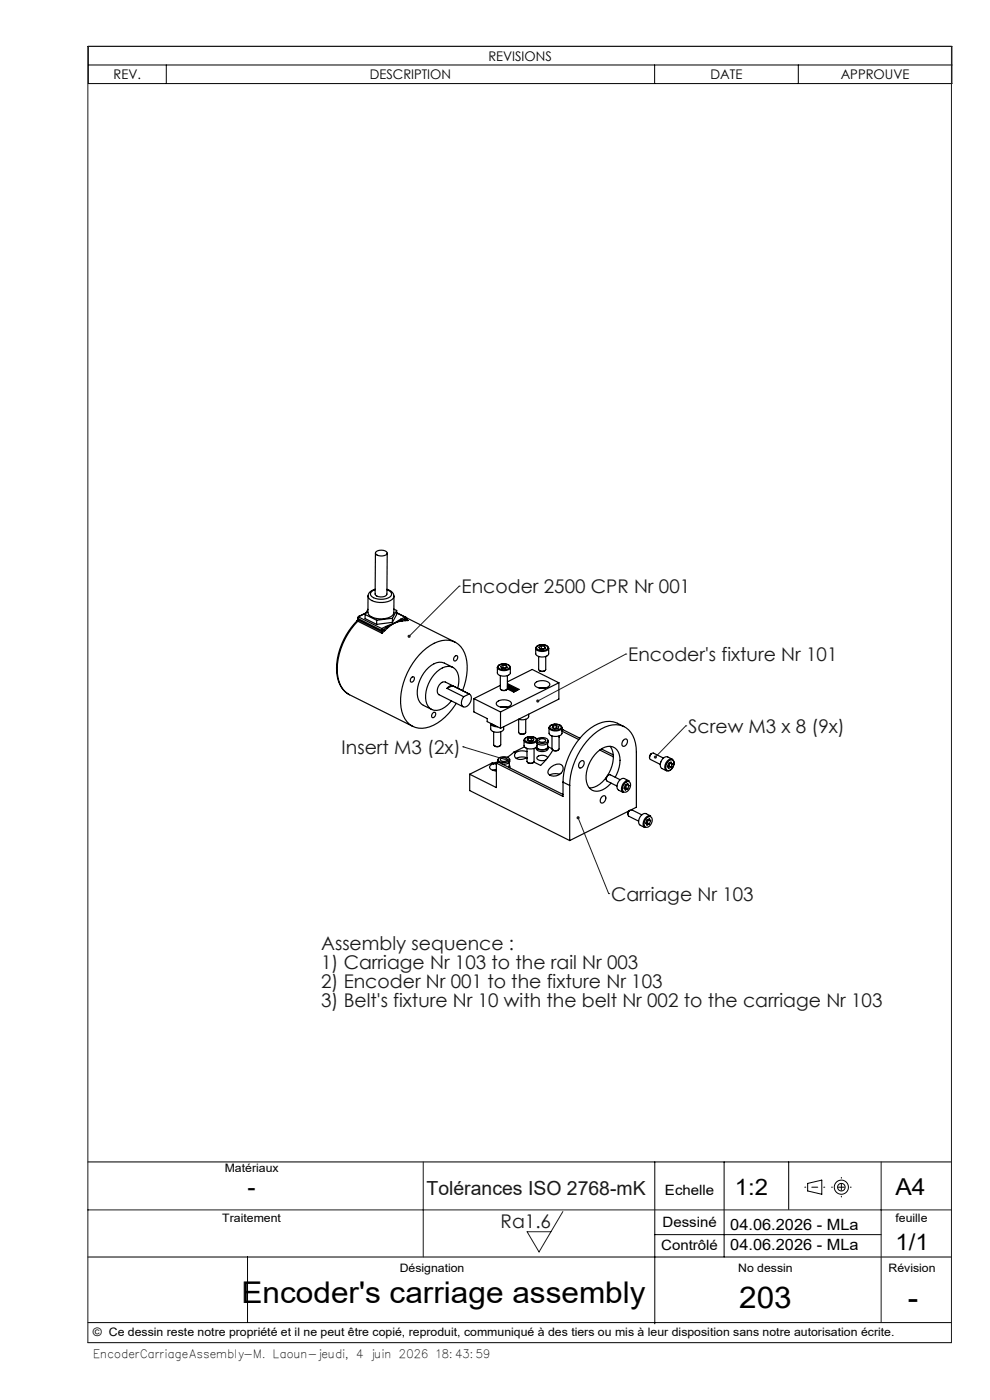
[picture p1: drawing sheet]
<svg xmlns="http://www.w3.org/2000/svg" width="210mm" height="297mm" viewBox="0 0 210 297" stroke-linecap="round" stroke-linejoin="round" font-family="sans-serif">
<g fill="none" stroke="#000" stroke-width=".21">
<path d="M18.7 9.8h183.2v7.9h-183.2zM18.7 13.8h183.2M35.3 13.8v3.9M138.9 13.8v3.9M169.3 13.8v3.9M18.6 246.5h183.2M138.9 246.5v34.3M153.6 246.5v20.2M167.3 246.5v10.1M171.3 251.1l3-.7v3l-3-.7zM18.6 266.7h183.2M52.5 266.6v14"/>
<path d="M138.9 261.9h48M18.6 284.8h183.2M18.6 280.6h183.2"/>
<circle cx="178.5" cy="251.9" r=".8"/>
<circle cx="178.5" cy="251.9" r="1.5"/>
</g>
<g fill="none" stroke="#191924" stroke-width=".21">
<path d="M97.4 124.3h.1M97.4 124.3l-10.6 10.7M132.7 138.8h.1M132.7 138.8l-18.6 9.9M98.2 158.4h.1M98.2 158.4l9.5 2.9M145.5 154h.1M145.5 154l-6.5 6.6M122.6 173.5l6.5 16.1M129.1 189.6h.1M18.6 256.7h183.2M89.8 246.5v20.2"/>
<path d="M119.4 257l-5.1 8.6-2.5-4.3h5.1M186.9 246.5v34.1M18.6 284.8v-275h183.2v275"/>
</g>
<path d="M170.7 251.9h4.2M176.4 251.9h4.1M178.5 253.9v-4.1" fill="none" stroke="#000" stroke-width=".21" stroke-dasharray="30.5 1.3 1.3 1.3" stroke-dashoffset="30.3"/>
<path d="M122.4 173.3a.33 .33 0 0 0 .1 .5 .33 .33 0 0 0 .5-.3 .33 .33 0 0 0-.5-.3l.1 .3-.1-.3zM113.8 148.5v.4l.3-.2-.3 .2a.33 .33 0 0 0 .5 .1 .33 .33 0 0 0 0-.5 .33 .33 0 0 0-.5 0zM138.8 160.4v.4l.2-.2-.2 .2a.33 .33 0 0 0 .5 0 .33 .33 0 0 0-.1-.4 .33 .33 0 0 0-.4 0zM86.5 134.8v.4l.3-.2-.3 .2a.33 .33 0 0 0 .5 0 .33 .33 0 0 0 0-.5 .33 .33 0 0 0-.5 .1zM107.5 161.1v.4h.4l.1-.1-.3-.1 .3 .1v-.3l-.3-.1z" fill="#191924"/>
<g fill="none" stroke="#000" stroke-width=".25">
<path d="M79.6 117.3v8.7a1.57 1.57 0 0 0 2.5 0v-8.7M79.8 117a1.65 1.65 0 0 1 2.3 .4 1.63 1.63 0 0 1-2.5 0zM75.7 131.8a14.5 14.5 0 0 0-4.2 11.8 5.1 5.1 0 0 0 2.6 3.8M75.7 131.8h.2M75.9 131.4l-.2 .4M75.9 131.4l.1 .1M75.9 131.1l.1 .2M75.9 131.1v.3M75.9 131.8a14.6 14.6 0 0 0-4.2 12 4.9 4.9 0 0 0 2.4 3.6l13.5 6.7M75.9 131.8l5.1 2.5M76 131.5l-.1 .3M76 131.5l5 2.5"/>
<path d="M76 131.3l5 2.4M76 131.3v.2M76.1 130.8h.1M76.1 130.8l-.2 .3M76.2 131l-.2 .3M76.2 130.8v.2M76.2 131l4.8 2.3M77.4 130.4v.8l2.5 1.3M77.4 130.4l2.5 1.2M77.6 130.1l-1.4 .7M77.6 130l-1.5 .8M78 129.3l-.6 1.1"/>
<path d="M78.1 126.4l-.1 3.5a1.82 1.82 0 0 0 1.9 1.3 3.3 3.3 0 0 0 3.6-1.1l.1-3.6M78.1 126.4a1.82 1.82 0 0 0 1.8 1.3 3.3 3.3 0 0 0 3.7-1.1v-.1M79.6 125.1a.99 .99 0 0 0-.9 1.2 3.4 3.4 0 0 0 4.2 .1 .95 .95 0 0 0-.8-1.3M79.6 125l-.3 .1a1.62 1.62 0 0 0-1.2 1.3M79.9 131.6v.9M81 133.9v.1M81 133.7v.2M81 133.3v.4M81 134v.3M81.4 133.5l-.4 .4M81.4 133.5l.2 .3M81.4 133.5l-.4 .2"/>
<path d="M81.6 133.8l-.6 .5M81.9 132.9l.1 .2M81.9 132.9l-.9 .4M82 133.1l-.6 .4M82 133.1l.2 .1M82.1 125a1.63 1.63 0 0 1 1.5 1.5M82.2 133.2l-.6 .6M83.2 132l-3.3 .5M83.2 131.2l-3.3 .4M83.2 131.2v.8M83.5 129.2l.6 .3M83.6 132.2l-1.4 1"/>
<path d="M83.6 132.2l-1.7 .7M83.6 132.2l-1.6 .9M84.1 130l1.8 .9M84.1 130l2 1M84.1 129.5v.9l-.9 1.6M84.1 129.5l-.9 1.7M85 131.4l-1.4 .8M85 131.4l.2 .1M85.2 131.5l.1 .2M85.2 131.5l-1.6 .7M85.3 131.7l-1.7 .5M85.9 131.3l-.7 .2"/>
<path d="M85.9 131.3l.1 .4M85.9 130.9l.4 .2M85.9 130.9l-.9 .5M86 131.7h-.7M86.3 131.1l10.2 5.1M86.3 131.3l.2 .3M86.3 131.3h-.4M86.3 131.1l-.4 .2M86.3 131.1v.2M86.4 131.6h.1M86.5 131.6l-.5 .1M96.5 139.2l.3-.1a.63 .63 0 0 1 .2 .7 .63 .63 0 0 1-.7 .4l-.1-.6z"/>
<path d="M113.6 137.5v1.2a1.71 1.71 0 0 0 2.8 0v-1.2M113.9 137.1a1.67 1.67 0 0 1 2.3 .3 1.55 1.55 0 0 1-2.4 .1zM114.3 139.3v2.7a.94 .94 0 0 0 1.5 0v-2.7M114.8 137l.7 .1M114.8 137l-.5 .3 .2 .3 .7 .1 .5-.2-.2-.4M114.8 137.6l-.1 .1M114.8 137.6l.5 .1M114.8 137v.6M115.5 137.1v.5M116.4 137.5a1.63 1.63 0 0 0-2.3-.6l-.4 .4-.1 .2M116.4 137.5a1.71 1.71 0 0 1-2.8 0M87.3 143.7l.3-.1a.63 .63 0 0 1 .2 .7 .63 .63 0 0 1-.6 .4l-.2-.3z"/>
<path d="M91.8 151.3l.4-.2a.63 .63 0 0 1 .1 .7 .63 .63 0 0 1-.6 .4l-.2-.3zM94.8 146l3.6 1.8M95 145.9l.6-.4h.4l-1.2 .5zM96 141.6l-1.7-.9a3.4 3.4 0 0 0-3.9 1.5 6.8 6.8 0 0 0-1.6 6.3 3.8 3.8 0 0 0 2.8 2M97.1 146a3.7 3.7 0 0 0-1.1-4.5 3.9 3.9 0 0 0-4.3 2.2 6.1 6.1 0 0 0-.9 6.2 2.35 2.35 0 0 0 3.6 .1l1.3-1.3M98.1 146.5a10.6 10.6 0 0 0 .1-8.7 4.3 4.3 0 0 0-6.1-1.3 14.3 14.3 0 0 0-6.9 14.5 4.4 4.4 0 0 0 6.8 2.8 12.3 12.3 0 0 0 4.8-4.6M98.4 147.8l1.1-.6a1.46 1.46 0 0 1-.1 2.3 .8 .8 0 0 1-1 .5 .8 .8 0 0 1-.5-1zM99.6 147.3l-5.1-2.6a1.68 1.68 0 0 0-1.4 2.7l5.2 2.5M100.5 148.2v2.8l2.8 1.4v.7l2.9 1.4M100.5 148.2l5.7 2.8M104.3 153.6l.8 .3M104.7 155.2v2.8a.91 .91 0 0 0 1.5 0v-2.8"/>
<path d="M104.9 158.2a.98 .98 0 0 0 1.2 0M105.4 148.9a2.44 2.44 0 0 1 3 .2 .67 .67 0 0 1-.6 .8l-.9 .2a1.26 1.26 0 0 1-1.6-1zM105.5 141.6v1.2a1.71 1.71 0 0 0 2.8 0v-1.2M105.8 141.2a1.67 1.67 0 0 1 2.3 .2 1.55 1.55 0 0 1-2.4 .2zM106 141a1.97 1.97 0 0 1 2.2 .4l.1 .2M106 141l-.4 .3-.1 .3M106.1 143.3v2.8a.94 .94 0 0 0 1.5 0v-2.8M106.1 145.4l-5.6 2.8M106.2 151v3.5M106.2 150h1.4M106.3 146.3a.99 .99 0 0 0 1.2 0M106.7 141.1l.7 .1"/>
<path d="M106.7 141.1l-.5 .3 .2 .3 .7 .1 .5-.2-.2-.4M106.7 141.7h-.1M106.7 141.7h.5M106.7 141.1v.6M106.8 154.2v.5a1.71 1.71 0 0 1-2.7 0v-1.2a1.27 1.27 0 0 0 1.4 .7M107.4 141.2v.4M107.6 146l1.5 .7M107.6 145.7l1.8 .9M107.6 145l2.5 1.2-1.1 .6-1.4-.7M107.6 144.7l5.3-2.7 5.6 2.8M107.6 145.9l1.6 .8M107.6 145.4l2.1 1.1"/>
<path d="M107.6 145.3l2.2 1.1M107.6 145.6l1.9 1M108.3 141.6a1.71 1.71 0 0 1-2.8 0M109 159.6l-1.4 1.1M109 159.6l.3 .1M109.3 159.7a.91 .91 0 0 0 0 1.1 .91 .91 0 0 0 1.1 .3l1.1-.3M110.2 155.6a.99 .99 0 0 0 1.2 0M111.2 157v1.2a1.71 1.71 0 0 0 2.7 0v-1.2M111.2 157a1.71 1.71 0 0 0 2.7 0M111.2 158.4l-2.2 1.2M111.4 156.7a1.74 1.74 0 0 1 2.3 .1 1.14 1.14 0 0 1-1.5 .7 .71 .71 0 0 1-.8-.8zM111.8 159.5l-1.4-.2-1.1 .4"/>
<path d="M111.8 158.8v2.7a.91 .91 0 0 0 1.5 0v-2.7M112 156.7v.4M112.1 151.5v.5a1.67 1.67 0 0 1-2.1 .6v2.7a.92 .92 0 0 0 1.5 0v-2.7M112.7 156.6l.5 .2-.1 .4-.7 .1-.6-.3 .2-.3M112.7 156.6l-.7 .1M112.7 157.1l-.5 .1M112.7 157.1l.1 .1M112.7 156.6v.5M113.4 156.5a1.69 1.69 0 0 0-2.2 .5M113.5 156.5l.4 .5M113.6 144.8a2.44 2.44 0 0 1 3 .2 .67 .67 0 0 1-.6 .9l-.9 .1a1.26 1.26 0 0 1-1.7-.9zM113.8 156.9a1.74 1.74 0 0 1 2.5 .2 1.63 1.63 0 0 1-2.4 .3"/>
<path d="M114.3 156.9l.7-.2 .5 .1 .3 .3a.94 .94 0 0 1-1.5 0zM114.3 145.9h1.4M114.4 142.2a.99 .99 0 0 0 1.2 0M116.2 157.7v.8a1.44 1.44 0 0 1-2.3 0v-.1M116.2 158.2l.1 .2a1.57 1.57 0 0 1-2.5 .1 .89 .89 0 0 0 1.2 .9h.4a.82 .82 0 0 0 .9-.9M116.3 158.4l.8 .4M116.3 157.1a.96 .96 0 0 1-1.3 1l-1.1-.4M116.5 154.4v1.2a1.71 1.71 0 0 0 2.7 0v-1.2M116.5 154.4a1.71 1.71 0 0 0 2.7 0M116.7 154a1.74 1.74 0 0 1 2.4 .2 1.14 1.14 0 0 1-1.6 .6 .71 .71 0 0 1-.8-.8zM117.1 156.1v2.8l.2 .3M117.2 159.1a.99 .99 0 0 0 1.3 0"/>
<path d="M117.3 159.1l-1.2 1.8-1.4 1.5-1.5-.7M117.3 154v.4M118 153.9l.5 .2-.1 .4-.7 .1-.6-.2 .2-.4M118 153.9l-.7 .1M118 154.5h-.5M118 154.5h.2M118 153.9v.6M118.5 144.8l-12.3 6.2M118.5 144.8v3.5l-12.3 6.2M118.6 156.1l-.1 2.9-.6 .3-.6-.1M118.7 156.1l-.1 .3M118.7 153.8a1.69 1.69 0 0 0-2.2 .6"/>
<path d="M118.8 153.8l.4 .6M119.2 155.1l3.6 1.8M119.2 154.9l.2-.1 3.6 1.8M127.2 159.1l2.9 1.5M127.6 158.9l2.5 1.2M129.4 158.3a5.7 5.7 0 0 1-.6 6.3M132.2 157.1l.7-.3a.95 .95 0 0 1 .1 1 .95 .95 0 0 1-.9 .5 .82 .82 0 0 1 .1-1.2zM132.4 154.1a5.6 5.6 0 0 0-7.1 .4 15.1 15.1 0 0 0-5.9 11.4M138.2 159.9l-.4 .4v.4M99.6 164.3v3.4l21.2 10.6M104.4 161.9l.3 .1M104.4 161.9l-4.8 2.4"/>
<path d="M104.7 162l.6 .1M104.7 162a.76 .76 0 0 0-.8 1l.6 .4 .8 .2M105.3 163.2l-.8 .2M105.3 161.9l14.1 7.1v-3.1M105.3 161.9v5.2l-5.7-2.8M105.6 161.2l.1 .5M105.7 161.6l-1.3 .3M105.7 161.7l-.4 .2M105.7 161.7l13.7 6.8M105.8 160.9a1.71 1.71 0 0 1 2.3 .2 1.58 1.58 0 0 1-2.4 .2zM106.2 161l.7-.2 .5 .1 .2 .3a.94 .94 0 0 1-1.5 0zM108 161.7l-.1 1.1"/>
<path d="M108 162.3l.1 .2-.1 .3M108.1 161.2a.96 .96 0 0 1-1.3 .9h-.3M108.1 162.5v.4M111.5 160.8l.3 .1M111.7 160.7l-1-.1-1.2 .3M111.8 160.7l-.3 .1M111.9 161.8a.98 .98 0 0 0 1.2 0M116.2 160.8a1.48 1.48 0 0 0-2.3 0 1.31 1.31 0 0 0 1.9 .4M116.6 163.1a1.93 1.93 0 0 1 2.7-.6 1.79 1.79 0 0 1-.7 1.9 1.79 1.79 0 0 1-2.1 0 .84 .84 0 0 1 .1-1.3zM118.7 164.2l-.9-.1-1.2 .3M119.4 165.9l1.4 .7M120.8 166.6a14.5 14.5 0 0 1 7.5-12.4 4.4 4.4 0 0 1 6.5 3.5l.2 1.9v11.6l-1.1 .6"/>
<path d="M120.8 166.6v11.7M123.2 161.5l.4-.1a.87 .87 0 0 1 .2 1 .87 .87 0 0 1-1 .4 1.02 1.02 0 0 1 .4-1.3zM127.7 169l.4-.2 .2 .1a.95 .95 0 0 1 .1 1 .95 .95 0 0 1-.9 .4 .92 .92 0 0 1 .2-1.3zM128.7 164.8a4.9 4.9 0 0 1-3.7 2.4M129 164.5l-.3 .3-.1 .5M130.5 164.9a6 6 0 0 0 .6-5.5 2.44 2.44 0 0 0-3.9-.3 7.2 7.2 0 0 0-2.6 7.4 2.33 2.33 0 0 0 3.8 .8l1.2-1.2M131.5 165.4l.6-.3 1.3 .5a1.53 1.53 0 0 0-1.4 .9 1.53 1.53 0 0 0 .2 1.6l-1-.5a1.45 1.45 0 0 1 .3-2.2zM131.5 165.4l-2-1a.84 .84 0 0 0-.8 .4 .84 .84 0 0 0 .1 .9l2.1 1.1M132.6 166.1a.63 .63 0 0 1 .8-.3 .63 .63 0 0 1 .4 .8l-.1 .4a1.13 1.13 0 0 1-1.4 1 1.45 1.45 0 0 1 .3-1.9zM132.7 167.1l.5 .2M132.7 167.1l-.3 .1M132.9 166.4h.1"/>
<path d="M133 166.4l-.3 .7M133 166.4l.4 .3M133.4 166.7l-.2-.4-.6 .2-.2 .7 .2 .4 .6-.3M133.4 166.7l-.2 .6M133.5 172l-12.7 6.3M133.6 171.9l-.3 .4-.1 .5M135.9 173.1a.97 .97 0 0 1 1.1-.5l1 .5a1.54 1.54 0 0 0-1.2 2.5l-1-.5a1.47 1.47 0 0 1 .1-2zM136.1 172.9l-2.1-1.1a.83 .83 0 0 0-.7 .5 .83 .83 0 0 0 .1 .9l2.1 1M137.1 173.6a.69 .69 0 0 1 1-.3 .69 .69 0 0 1 .2 1 1.26 1.26 0 0 1-1.4 1.2 1.33 1.33 0 0 1 .2-1.9zM137.3 174.6l-.3 .1M137.3 174.6l.4 .2M137.5 173.8v.1"/>
<path d="M137.5 173.9l-.2 .7M137.5 173.9l.5 .2M138 174.1l-.3 .7M138 174.1l-.3-.4-.5 .3-.2 .6 .2 .4 .5-.2M140.7 160.8l-2.1-1a.84 .84 0 0 0-.7 .4 .84 .84 0 0 0 .1 .9l2.1 1.1M141.6 161.7a.69 .69 0 0 1 .9-.5 .69 .69 0 0 1 .4 .9 1.38 1.38 0 0 1-1.3 1.4 1.2 1.2 0 0 1 0-1.8zM141.9 162.5l-.3 .2M141.9 162.5l.4 .3M142.1 161.8v.1M142.1 161.9l-.2 .6M142.1 161.9l.5 .2M142.6 161.1l-1-.5a1.54 1.54 0 0 0-1.3 .8 1.54 1.54 0 0 0 .1 1.6l1 .5"/>
<path d="M142.6 162.1l-.3-.4-.5 .2-.2 .7 .2 .4 .5-.2M142.6 162.1l-.3 .7M142.8 162.5l-.3 .7-.5 .3M142.9 161.5a.71 .71 0 0 0-.6-.5 .71 .71 0 0 0-.7 .4 1.61 1.61 0 0 0-.3 2l.6 .1M143 161.6l-.1 .9"/>
</g>
<g font-size="6.3">
<text x="51.2" y="276.3">Encoder's carriage assembly</text>
<text x="156.8" y="277.5">203</text>
<text x="192.6" y="277.5">-</text>
</g>
<g font-size="4.9">
<text x="52.5" y="253.5">-</text>
<text x="189.9" y="253.5">A4</text>
</g>
<g font-size="4.8">
<text x="155.9" y="253.5">1:2</text>
<text x="189.9" y="265.2">1/1</text>
</g>
<text font-size="4.1" fill="#191924" x="90.5" y="253.5">Tolérances ISO 2768-mK</text>
<g font-size="4" fill="#191924">
<text x="97.9" y="125.9">Encoder 2500 CPR Nr 001</text>
<text x="133.3" y="140.3">Encoder's fixture Nr 101</text>
<text x="146" y="155.5">Screw M3 x 8 (9x)</text>
<text x="72.5" y="160">Insert M3 (2x)</text>
<text x="129.6" y="191.1">Carriage Nr 103</text>
<text x="68.1" y="201.6">Assembly sequence :</text>
<text x="68.1" y="205.6">1) Carriage Nr 103 to the rail Nr 003</text>
<text x="68.1" y="209.6">2) Encoder Nr 001 to the fixture Nr 103</text>
<text x="68.1" y="213.6">3) Belt's fixture Nr 10 with the belt Nr 002 to the carriage Nr 103</text>
<text x="106.2" y="260.4">Ra1.6</text>
</g>
<g font-size="3.3">
<text x="154.9" y="260.9">04.06.2026 - MLa</text>
<text x="154.9" y="265.2">04.06.2026 - MLa</text>
</g>
<g font-size="3">
<text x="141.1" y="253.5">Echelle</text>
<text x="140.5" y="260.4">Dessiné</text>
<text x="140.3" y="265.2">Contrôlé</text>
</g>
<g font-size="2.8">
<text x="24.1" y="16.8">REV.</text>
<text x="78.4" y="16.8">DESCRIPTION</text>
<text x="103.6" y="12.9">REVISIONS</text>
<text x="150.7" y="16.8">DATE</text>
<text x="178.3" y="16.8">APPROUVE</text>
</g>
<g font-size="2.5">
<text x="47.7" y="248.6">Matériaux</text>
<text x="47.2" y="259.2">Traitement</text>
<text x="189.9" y="259.2">feuille</text>
<text x="84.8" y="269.7">Désignation</text>
<text x="156.6" y="269.7">No dessin</text>
<text x="188.5" y="269.7">Révision</text>
<text x="19.7" y="283.4">© Ce dessin reste notre propriété et il ne peut être copié, reproduit, communiqué à des tiers ou mis à leur disposition sans notre autorisation écrite.</text>
<text x="20" y="288">EncoderCarriageAssembly-M. Laoun-jeudi, 4 juin 2026 18:43:59</text>
</g>
</svg>
